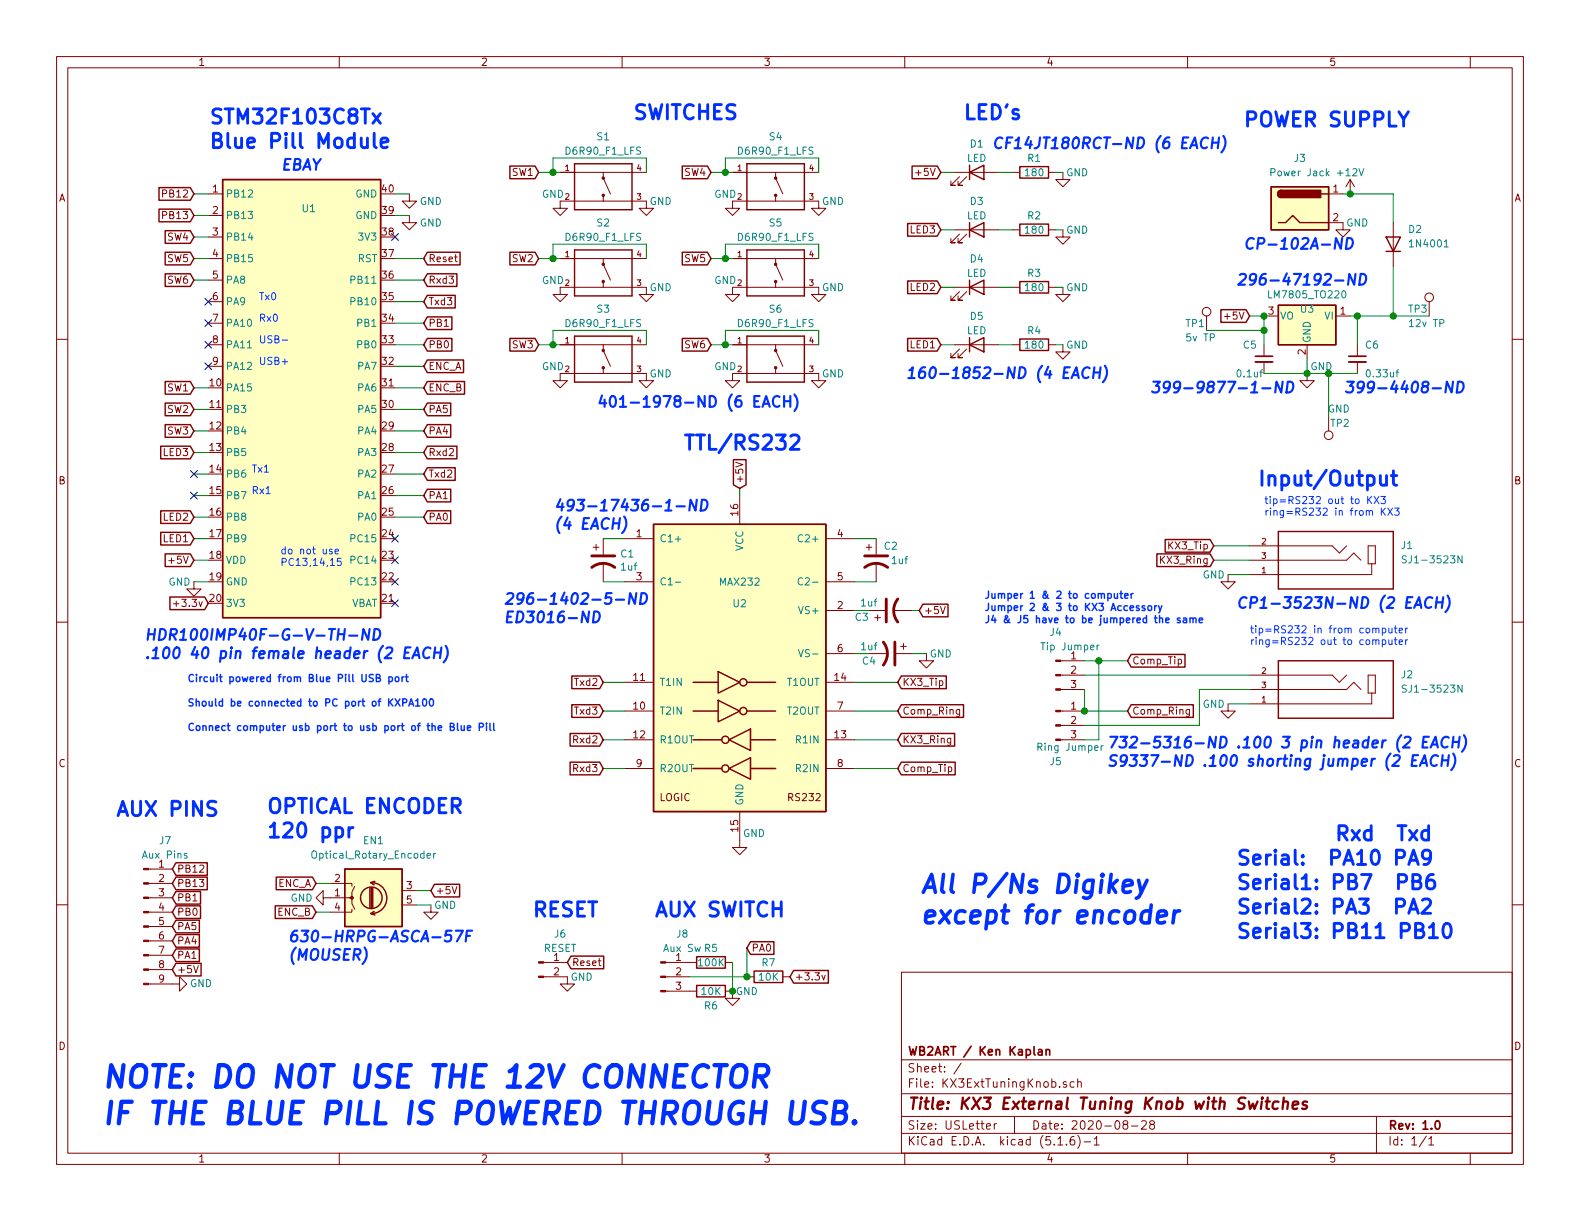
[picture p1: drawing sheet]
<svg xmlns="http://www.w3.org/2000/svg" width="279mm" height="216mm" viewBox="0 0 279 216" stroke-linecap="round" stroke-linejoin="round" font-family="sans-serif">
<g fill="none" stroke="#840000" stroke-width=".18">
<path d="M10 10h259.4v195.9h-259.4zM12 12h255.4v191.9h-255.4zM60 10v2M110 10v2M160 10v2M210 10v2M260 10v2M36.8 34.3h2.6M36.8 38.1h2.6M72.4 34.3v1.3h-1.3l1.3 1.2 1.3-1.2h-1.3M72.4 38.1v1.3h-1.3l1.3 1.2 1.3-1.2h-1.3M99.1 36.8h-1.3l1.3 1.3 1.2-1.3h-1.2v-1.2h15.2v1.2h1.3l-1.3 1.3-1.3-1.3h1.3"/>
<path d="M99.1 30.5h15.2M106.7 30.5v1l1.2 2.8M106.7 34.5v1.1M129.5 36.8h-1.2l1.2 1.3 1.3-1.3h-1.3v-1.2h15.3v1.2h1.2l-1.2 1.3-1.3-1.3h1.3M129.5 30.5h15.3M137.2 30.5v1l1.2 2.8M137.2 34.5v1.1M168.9 30.5h7.6M169.7 31.2l-1.6 1.6h.8h-.8v-.8M170.9 31.2l-1.5 1.6h.8h-.8v-.8M179.1 30.5h1.2M185.4 30.5h1.3"/>
<path d="M188 30.5v1.3h1.2l-1.2 1.2-1.3-1.2h1.3M234.9 39.4h2.6v1.2h1.3l-1.3 1.3-1.3-1.3h1.3M234.9 34.3h2.6M238.8 31.8l-.8 1.2M238.8 31.8v2.5M238.8 31.8l.7 1.2M246.4 39.4v7.6M10 60h2M36.8 45.7h2.6M36.8 41.9h2.6M36.8 49.5h2.6M36.8 53.3h2.6"/>
<path d="M36.8 57.2h2.6M99.1 52.1h-1.3l1.3 1.2 1.2-1.2h-1.2v-1.3h15.2v1.3h1.3l-1.3 1.2-1.3-1.2h1.3M99.1 45.7h15.2M106.7 45.7v1l1.2 2.8M106.7 49.8v1M129.5 52.1h-1.2l1.2 1.2 1.3-1.2h-1.3v-1.3h15.3v1.3h1.2l-1.2 1.2-1.3-1.2h1.3M129.5 45.7h15.3M137.2 45.7v1l1.2 2.8M137.2 49.8v1M168.9 50.8h7.6M168.9 40.6h7.6M169.7 41.4l-1.6 1.5h.8h-.8v-.7"/>
<path d="M169.7 51.6l-1.6 1.5h.8h-.8v-.8M170.9 41.4l-1.5 1.5h.8h-.8v-.7M170.9 51.6l-1.5 1.5h.8h-.8v-.8M179.1 50.8h1.2M179.1 40.6h1.2M185.4 50.8h1.3M185.4 40.6h1.3M188 40.6v1.3h1.2l-1.2 1.3-1.3-1.3h1.3M188 50.8v1.3h1.2l-1.2 1.2-1.3-1.2h1.3M213.4 55.9v2.5M223.5 55.9h2.6M236.2 55.9h2.6"/>
<path d="M252.7 53.3v2.6M267.4 60h2M36.8 61h2.6M36.8 64.8h2.6M99.1 67.3h-1.3l1.3 1.3 1.2-1.3h-1.2v-1.3h15.2v1.3h1.3l-1.3 1.3-1.3-1.3h1.3M99.1 61h15.2M106.7 61v1l1.2 2.8M106.7 65v1M129.5 67.3h-1.2l1.2 1.3 1.3-1.3h-1.3v-1.3h15.3v1.3h1.2l-1.2 1.3-1.3-1.3h1.3M129.5 61h15.3M137.2 61v1l1.2 2.8M137.2 65v1"/>
<path d="M168.9 61h7.6M169.7 61.7l-1.6 1.5h.8h-.8v-.7M170.9 61.7l-1.5 1.5h.8h-.8v-.7M179.1 61h1.2M185.4 61h1.3M188 61v1.2h1.2l-1.2 1.3-1.3-1.3h1.3M223.5 61v2M223.5 64v2M231.1 66v1.3h1.3l-1.3 1.3-1.2-1.3h1.2M231.1 61v2.5M234.9 73.7v2.5M240 61v2"/>
<path d="M240 64v2M104.9 96.8h1M105.4 96.3v1M106.7 95.3v2.7M106.7 99.6v3.3M110.5 95.3h5.1M130.1 81.7l1.3 .5-1.3 .4M130.8 87.6v5.1M146 95.3h5.1M153.2 96.8h1M153.7 96.3v1M154.9 95.3v2.7"/>
<path d="M154.9 99.6v3.3M221 96.5h14.6l1.3 1.3 1.2-1.3M221 99.1h17.1l1.3-1.3 1.3 1.3M241.9 96.5h1.3v3.2h-1.3zM242.6 99.7v1.9h-21.6M10 110h2M30.7 106.8h.9M34.3 102.9v1.2h-1.3l1.3 1.3 1.3-1.3h-1.3M110.5 102.9h5.1M146 108h5.1M146 102.9h5.1M146 115.6h5.1"/>
<path d="M153.7 108h2.8M153.7 115.6h3.3M154.7 109.2h1M155.2 108.7v1M158 108h3.3M158.5 115.6h2.8M159.3 114.3h1M159.8 113.8v1M163.8 115.6v1.2h1.3l-1.3 1.3-1.2-1.3h1.2M166.3 107.2l.4 1.3 .5-1.3M187.6 119.4h4.2M187.6 116.8h4.2"/>
<path d="M208.4 116.6h.3l.2 .2-.1 .5h-.4M217.2 101.6v1.3h1.2l-1.2 1.2-1.3-1.2h1.3M221 119.4h14.6l1.3 1.3 1.2-1.3M241.9 119.4h1.3v3.2h-1.3zM267.4 110h2M110.5 130.8h5.1M110.5 125.7h5.1M110.5 120.7h5.1M110.5 135.9h5.1M146 130.8h5.1M146 125.7h5.1M146 120.7h5.1"/>
<path d="M146 135.9h5.1M167.7 135.7l.4-.1 .2 .2-.1 .6h-.5M168.1 130.5v1.2l-.2 .1-.3-.1M168.1 130.6l-.3-.1-.3 .3 .1 .5h.5M169.7 125.5l-.1 1.1-.1 .1-.3-.1M169.7 125.5h-.4l-.2 .2 .1 .5h.5M187.6 130.8h4.2M187.6 128.3h4.2M187.6 125.7h4.2M187.6 121.9h4.2M210.3 125.5v1.1l-.2 .1-.3-.1M210.3 125.5h-.3l-.3 .2 .2 .5h.4"/>
<path d="M217.2 124.5v1.2h1.2l-1.2 1.3-1.3-1.3h1.3M221 121.9h17.1l1.3-1.2 1.3 1.2M242.6 122.6v1.9h-21.6M10 160h2M26.3 158.8h4.2M26.3 156.2h4.2M26.3 153.7h4.2M57.1 158.8v-1.3l-1.2 1.3 1.2 1.2v-1.2h5.1v1l.5 1M58.4 156.2h3.8v.5M62.7 156.7l-.5 1v1.1h-.5M71.1 157.5h2.6M80 156.8l.4 1.2 .4-1.2"/>
<path d="M130.8 143.5v6.4h1.3l-1.3 1.2-1.3-1.2h1.3M267.4 160h2M26.3 174h5.4v-1.3l1.3 1.3-1.3 1.3v-1.3M26.3 171.5h4.2M26.3 168.9h4.2M26.3 166.4h4.2M26.3 163.8h4.2M26.3 161.3h4.2M34.2 170.7l.4 1.3 .5-1.3M62.2 160.8v.5h-3.8M71.1 160h2.6M76.2 160v1.3h1.3l-1.3 1.3-1.3-1.3h1.3"/>
<path d="M96.1 172.7h4.2v1.3h1.3l-1.3 1.3-1.2-1.3h1.2M96.1 170.2h4.2M117.7 172.7h4.2M117.7 170.2h5.5M117.7 175.3h5.5M128.3 175.3h1.2v1.2h1.3l-1.3 1.3-1.2-1.3h1.2M128.3 170.2h1.2M132.1 172.7h1.2M138.4 172.7h1.3M145.3 172.4l.3 .9 .3-.9M159.4 171.9h108v32h-108zM159.4 197.4h108"/>
<path d="M159.4 193.4h108M159.4 187.4h108M170 188l-1.3 1.9M174.4 199.2l.8-.2-.1-.2-.4-.1-.3 .2 .1 .7h.6M175.8 198.7v1M176.2 198.7l-.3 .1-.1 .2M179.4 197.4v3M188.6 191.3h-.4l-.2 .2 .1 .2 .5 .1v.4h-.6M189.9 191.3h-.4l-.3 .2 .2 .7h.5M190.6 191.4l.2-.1h.4v1M190.6 190.8v1.5M198.9 198.8l-.3-.3 .1-.2a.48 .48 0 0 1 .6-.1l.1 .3-.1 .3-.6 .1a.48 .48 0 0 0 0 .6l.2 .2 .5-.2v-.4l-.2-.3"/>
<path d="M200.1 199.1h1.1M201.9 198.3l.2-.1h.3l.3 .1v.3v.2l-.9 .9h.9M203.6 198.8l-.3-.3 .1-.2 .2-.1h.4l.2 .3-.1 .2-.6 .2a.48 .48 0 0 0-.1 .6l.2 .2 .5-.2a.48 .48 0 0 0-.1-.6l-.1-.1M243.4 197.4v6.5M60 203.9v2M110 203.9v2M159.4 200.4h108M160 203.9v2M187.1 202.5h.8M188.6 202.3v.2M189.9 201a.59 .59 0 0 0-.7 .6v.6l.2 .2 .4 .1 .2-.2 .1-.5-.2-.2-.4-.1-.3 .3M190.6 200.8a1.71 1.71 0 0 1 0 2.2"/>
<path d="M191.7 201.9h1.2M193.5 201.4l.4-.4v1.5M193.5 202.5h.9M210 203.9v2M252.2 200.9l-1.2 1.9M252.7 201.4l.4-.4v1.5M252.7 202.5h.8M260 203.9v2"/>
<circle cx="213.4" cy="55.1" r=".76"/>
<circle cx="252.7" cy="52.6" r=".76"/>
<circle cx="234.9" cy="77" r=".76"/>
</g>
<path d="M222 63h3M238.5 63h3.1M183.6 185.6h.6l.1 1M184.3 185.9l-.5 .1a.29 .29 0 0 0-.2 .3 .29 .29 0 0 0 .2 .3l.5-.1M185 185.7l.2-.1h.4v1M185 185.6v1M253.9 198.3l.2-.1a.81 .81 0 0 1 .6 .6 .81 .81 0 0 1-.3 .8l-.1 .1a.79 .79 0 0 1-.4-1.4z" fill="none" stroke="#840000" stroke-width=".3"/>
<path d="M223.8 194.8h.8M224.2 194.1l-.2 1.7v.2l.4 .1M226.1 194.8a.68 .68 0 0 0-1 .3l-.1 .6 .2 .3 .1 .1 .6-.1M226.9 194.9a.52 .52 0 0 1 .9 .1l-.2 1.1M227 194.1l-.2 2M228.6 195.4l1-.2-.1-.4h-.5l-.4 .2v1l.2 .1 .6-.1M231.1 194.8a.49 .49 0 0 0-.7 .3l.2 .3 .5 .1v.2l-.3 .4-.5-.1" fill="none" stroke="#840000" stroke-width=".41"/>
<path d="M222 64h3M238.5 64h3.1" fill="none" stroke="#840000" stroke-width=".33"/>
<g fill="#840000" stroke="#840000" stroke-width=".18">
<path d="M186.7 130.7h.9v.2h-.9z"/>
<path d="M186.7 128.1h.9v.3h-.9z"/>
<path d="M186.7 125.6h.9v.3h-.9z"/>
<path d="M186.7 121.8h.9v.2h-.9z"/>
<path d="M186.7 119.3h.9v.2h-.9z"/>
<path d="M186.7 116.7h.9v.3h-.9z"/>
<path d="M95.2 172.6h.9v.2h-.9z"/>
<path d="M95.2 170.1h.9v.2h-.9z"/>
<path d="M25.4 173.9h.9v.2h-.9z"/>
<path d="M25.4 171.3h.9v.3h-.9z"/>
<path d="M25.4 168.8h.9v.2h-.9z"/>
<path d="M25.4 166.2h.9v.3h-.9z"/>
<path d="M25.4 163.7h.9v.3h-.9z"/>
<path d="M25.4 161.2h.9v.2h-.9z"/>
<path d="M25.4 158.6h.9v.3h-.9z"/>
<path d="M25.4 156.1h.9v.2h-.9z"/>
<path d="M25.4 153.5h.9v.3h-.9z"/>
<path d="M116.8 175.1h.9v.3h-.9z"/>
<path d="M116.8 172.6h.9v.2h-.9z"/>
<path d="M116.8 170.1h.9v.2h-.9z"/>
<circle cx="62.2" cy="158.7" r=".25"/>
</g>
<g fill="none" stroke="#008484" stroke-width=".18">
<path d="M234.7 30.6l.3 .5M235 30.3l-.5 .4M255.4 43.7h.7M43.8 61.5h.7M141.9 94.7a.5 .5 0 0 0-.6 0 .5 .5 0 0 0-.2 .6 .45 .45 0 0 0 .3 .5 .45 .45 0 0 0 .5-.1M248.7 98.3h-.5l-.2 .1v.4l.6 .2 .1 .3-.3 .2h-.4M258.5 98.3v1.2l-.7-1.2v1.2M119.4 102.9h1M141.2 114.9l.4 1.2 .4-1.2M141.9 102.3a.5 .5 0 0 0-.6 0 .5 .5 0 0 0-.2 .6 .45 .45 0 0 0 .3 .5 .45 .45 0 0 0 .5-.1M194 114.1v.8M194.4 114.1h-.3l-.1 .2"/>
<path d="M194.7 131.9v.8M195.1 131.9l-.4 .2M248.7 121.2l-.5-.1-.2 .2v.3l.6 .3 .1 .3-.3 .2h-.4M258.5 121.1v1.3l-.7-1.3v1.3M33 151l-.3-.1-.1 .2v.2l.4 .1v.3h-.4M55.2 150.6a.45 .45 0 0 1 .7 0 .88 .88 0 0 1-.2 1.1h-.4a1.07 1.07 0 0 1-.1-1.1zM75.5 151.3l.6-.1v-.2l-.4-.1-.2 .2 .1 .6h.5M76.7 150.9v.8M77 150.9l-.2 .1-.1 .1"/>
</g>
<g fill="none" stroke="#840000" stroke-width=".25">
<path d="M28.1 37h5.6l.6 1.1-.6 1.1h-5.6zM28.1 33.2h5.6l.6 1.1-.6 1.1h-5.6zM39.4 31.8h27.9v77.4h-27.9zM90.2 29.4h4.4l.6 1.1-.6 1.1h-4.4zM101.6 29h10.2v8.1h-10.2zM120.6 29.4h4.5l.6 1.1-.6 1.1h-4.5zM132.1 29h10.1v8.1h-10.1zM160.5 39.5h5.2l.7 1.1-.7 1.2h-5.2zM161.3 29.4h4.4l.7 1.1-.7 1.1h-4.4zM171.4 30.5l2.6-1.3v2.6zM171.4 29.2v2.6M171.4 39.4v2.5"/>
<path d="M180.3 39.6h5.1v2.1h-5.1zM180.3 29.5h5.1v2h-5.1zM224.8 33h10.1v7.6h-10.1zM226.1 39.4h1.2l1.3-1.3 1.3 1.3h5M226.6 33.7a.63 .63 0 0 0-.7 .6 .63 .63 0 0 0 .7 .6M233.7 34.3h1.2M29.2 44.6h4.5l.6 1.1-.6 1.1h-4.5zM29.2 48.4h4.5l.6 1.1-.6 1.1h-4.5zM29.2 40.8h4.5l.6 1.1-.6 1.1h-4.5zM75.6 44.6h5.8v2.2h-5.8l-.7-1.1zM75.6 59.8h4.3v2.3h-4.3l-.7-1.1zM75.6 56h4.3v2.3h-4.3l-.7-1.1z"/>
<path d="M75.6 52.2h4.9v2.3h-4.9l-.7-1.2zM75.6 48.4h5.2v2.2h-5.2l-.7-1.1zM90.2 59.8h4.4l.6 1.2-.6 1.1h-4.4zM90.2 44.6h4.4l.6 1.1-.6 1.1h-4.4zM101.6 59.4h10.2v8.2h-10.2zM101.6 44.2h10.2v8.1h-10.2zM120.6 44.6h4.5l.6 1.1-.6 1.1h-4.5zM120.6 59.8h4.5l.6 1.2-.6 1.1h-4.5zM132.1 44.2h10.1v8.1h-10.1zM132.1 59.4h10.1v8.2h-10.1zM160.5 49.7h5.2l.7 1.1-.7 1.1h-5.2zM160.5 59.8h5.2l.7 1.2-.7 1.1h-5.2z"/>
<path d="M171.4 40.6l2.6-1.2v2.5zM171.4 50.8l2.6-1.3v2.6zM171.4 49.5v2.6M171.4 59.7v2.5M180.3 49.8h5.1v2h-5.1zM180.3 59.9h5.1v2.1h-5.1zM215.9 54.8h4.4l.7 1.1-.7 1.1h-4.4zM226.1 54h10.1v7h-10.1zM245.1 41.9h2.5l-1.2 2.6zM245.1 44.5h2.5M28.4 78.9h5.3l.6 1.1-.6 1.1h-5.3zM29.2 75.1h4.5l.6 1.1-.6 1.1h-4.5z"/>
<path d="M29.2 67.5h4.5l.6 1.1-.6 1.1h-4.5zM29.2 71.3h4.5l.6 1.1-.6 1.1h-4.5zM75.6 78.9h5.2v2.2h-5.2l-.7-1.1zM75.6 63.7h6.4v2.2h-6.4l-.7-1.1zM75.6 67.5h6.5v2.2h-6.5l-.7-1.1zM75.6 75.1h4.1v2.2h-4.1l-.7-1.1zM75.6 71.3h4.1v2.2h-4.1l-.7-1.1zM171.4 61l2.6-1.3v2.5zM28.4 90.3h5.3l.6 1.1-.6 1.2h-5.3zM28.4 94.1h5.3l.6 1.2-.6 1.1h-5.3zM29.2 97.9h4.5l.6 1.2-.6 1.1h-4.5zM75.6 90.3h4.1v2.3h-4.1l-.7-1.2z"/>
<path d="M75.6 86.5h4.1v2.2h-4.1l-.7-1.1zM75.6 82.7h4.9v2.2h-4.9l-.7-1.1zM115.6 92.7h30.4v50.8h-30.4zM129.7 81.3h2.2v4.4l-1.1 .7-1.1-.7zM204.6 97.9h9.4l.6 1.2-.6 1.1h-9.4zM206 95.4h8l.6 1.1-.6 1.1h-8zM226.1 94h20.3v10.1h-20.3zM30 105.6h6.2l.6 1.1-.6 1.1h-6.2zM101.1 119.5h4.9l.7 1.2-.7 1.1h-4.9zM127 118.7l3.8 2-3.8 1.9zM159.4 119.5h7.9v2.3h-7.9l-.7-1.1zM163.2 106.8h4.4v2.3h-4.4l-.6-1.1z"/>
<path d="M200 115.7h9.5v2.3h-9.5l-.6-1.2zM226.1 116.8h20.3v10.2h-20.3zM100.8 129.7h5.2l.7 1.1-.7 1.1h-5.2zM100.8 134.8h5.2l.7 1.1-.7 1.1h-5.2zM101.1 124.6h4.9l.7 1.1-.7 1.1h-4.9zM122.6 125.7h4.4M122.6 120.7h4.4M122.6 135.9h5M122.6 130.8h5M127 123.8l3.8 1.9-3.8 1.9zM128.9 135.9l3.8-1.9v3.8zM128.9 130.8l3.8-1.9v3.8z"/>
<path d="M132.1 125.7h5.1M132.1 120.7h5.1M132.7 135.9h4.5M132.7 130.8h4.5M159.4 129.7h9.4v2.2h-9.4l-.7-1.1zM159.4 134.8h9.5v2.2h-9.5l-.7-1.1zM159.4 124.6h11v2.2h-11l-.7-1.1zM200 124.6h11v2.2h-11l-.6-1.1zM31.1 155.1h5.6v2.2h-5.6l-.6-1.1zM31.1 157.6h4.4v2.3h-4.4l-.6-1.1zM31.1 152.6h5.6v2.2h-5.6l-.6-1.1zM48.8 155.1h6.4l.7 1.1-.7 1.1h-6.4z"/>
<path d="M61 153.7h10.1v10.1h-10.1zM65.4 157v3.5M65.7 156.1a2.74 2.74 0 0 1 2.7 2.7 2.74 2.74 0 0 1-2.7 2.7M65.7 157v3.5M65.9 157v3.5M66.3 155.8l-.8 .3 .7 .4M76.8 156.4h4.5v2.2h-4.5l-.6-1.1zM31.1 167.8h4.2v2.2h-4.2l-.6-1.1zM31.1 160.2h4.4v2.2h-4.4l-.6-1.1zM31.1 165.3h4.2v2.2h-4.2l-.6-1.1zM31.1 162.7h4.2v2.2h-4.2l-.6-1.1zM31.1 170.3h4.5v2.3h-4.5l-.6-1.1z"/>
<path d="M48.7 160.2h6.5l.7 1.1-.7 1.1h-6.5zM66.2 161.2l-.7 .3 .8 .3M101 169.1h5.8v2.2h-5.8l-.7-1.1zM123.2 174.2h5.1v2.1h-5.1zM123.2 169.2h5.1v2h-5.1zM132.7 166.5h4.2v2.3h-4.2l-.6-1.2zM133.3 171.7h5.1v2h-5.1zM140.3 171.6h6.2v2.2h-6.2l-.6-1.1z"/>
<circle cx="106.7" cy="34.5" r=".18"/>
<circle cx="106.7" cy="31.5" r=".18"/>
<circle cx="137.2" cy="31.5" r=".18"/>
<circle cx="137.2" cy="34.5" r=".18"/>
<circle cx="106.7" cy="49.8" r=".18"/>
<circle cx="106.7" cy="46.7" r=".18"/>
<circle cx="137.2" cy="49.8" r=".18"/>
<circle cx="137.2" cy="46.7" r=".18"/>
<circle cx="106.7" cy="62" r=".18"/>
<circle cx="106.7" cy="65" r=".18"/>
<circle cx="137.2" cy="65" r=".18"/>
<circle cx="137.2" cy="62" r=".18"/>
<circle cx="128.3" cy="130.8" r=".63"/>
<circle cx="128.3" cy="135.9" r=".63"/>
<circle cx="131.4" cy="120.6" r=".63"/>
<circle cx="131.4" cy="125.7" r=".63"/>
<circle cx="65.7" cy="158.8" r="1.9"/>
</g>
<g fill="#ffffc2" stroke="#ffffc2" stroke-width=".18">
<path d="M226.1 54h10.1v7h-10.1z"/>
<path d="M224.8 33h10.1v7.6h-10.1z"/>
<path d="M115.6 92.7h30.4v50.8h-30.4z"/>
<path d="M61 153.7h10.1v10.1h-10.1z"/>
<path d="M39.4 31.8h27.9v77.4h-27.9z"/>
</g>
<g fill="#840000" stroke="#840000" stroke-width=".25">
<path d="M226.1 33.8l.5-.1v1.2a.64 .64 0 0 1-.6-.4 .64 .64 0 0 1 .1-.7z"/>
<path d="M226.6 33.7h7v1.2h-7z"/>
</g>
<path d="M104.6 98.3h4.1M152.9 98.3h4.1M104.6 100.3a3.3 3.3 0 0 1 4.1 0M152.9 100.3a3.3 3.3 0 0 1 4.1 0M156.2 113.5a3.3 3.3 0 0 1 0 4.1M156.7 105.9v4.1M158.2 113.5v4.1M158.7 105.9a3.3 3.3 0 0 0 0 4.1" fill="none" stroke="#840000" stroke-width=".51"/>
<g fill="none" stroke="#008400" stroke-width=".18">
<path d="M34.3 34.3h2.5M34.3 38.1h2.5M69.8 34.3h2.6M69.8 38.1h2.6M95.2 30.5h3.9M97.8 30.5v-2.6h16.5v2.6M125.7 30.5h3.8M128.3 30.5v-2.6h16.5v2.6M166.4 30.5h2.5M176.5 30.5h2.6M186.7 30.5h1.3M237.5 34.3h8.9v5.1"/>
<path d="M34.3 45.7h2.5M34.3 41.9h2.5M34.3 49.5h2.5M69.8 45.7h5.1M69.8 49.5h5.1M69.8 57.2h5.1M69.8 53.3h5.1M95.2 45.7h3.9M97.8 45.7v-2.5h16.5v2.5M125.7 45.7h3.8M128.3 45.7v-2.5h16.5v2.5M166.4 40.6h2.5"/>
<path d="M166.4 50.8h2.5M176.5 40.6h2.6M176.5 50.8h2.6M186.7 40.6h1.3M186.7 50.8h1.3M213.4 58.4h10.1M221 55.9h2.5v5.1M238.8 55.9h13.9M240 55.9v5.1M246.4 47v8.9M34.3 68.6h2.5M34.3 76.2h2.5"/>
<path d="M34.3 72.4h2.5M69.8 68.6h5.1M69.8 61h5.1M69.8 76.2h5.1M69.8 72.4h5.1M69.8 64.8h5.1M95.2 61h3.9M97.8 61v-2.6h16.5v2.6M125.7 61h3.8M128.3 61v-2.6h16.5v2.6M166.4 61h2.5M176.5 61h2.6"/>
<path d="M186.7 61h1.3M223.5 66h16.5M231.1 63.5v2.5M234.9 66v7.7M34.3 99.1h2.5M34.3 91.4h2.5M34.3 87.6h2.5M34.3 83.8h2.5M34.3 95.3h2.5M34.3 80h2.5M69.8 91.4h5.1M69.8 87.6h5.1"/>
<path d="M69.8 83.8h5.1M69.8 80h5.1M106.7 95.3h3.8M130.8 86.4v1.2M151.1 95.3h3.8M214.6 99.1h6.4M214.6 96.5h6.4M34.3 102.9h2.5M106.7 102.9h3.8M151.1 102.9h3.8M151.1 115.6h2.6M161.3 108h1.3"/>
<path d="M161.3 115.6h2.5M191.8 116.8h7.6M191.8 119.4h29.2M194.3 116.8v14h-2.5M217.2 101.6h3.8M106.7 130.8h3.8M106.7 125.7h3.8M106.7 135.9h3.8M106.7 120.7h3.8M151.1 130.8h7.6M151.1 125.7h7.6M151.1 135.9h7.6"/>
<path d="M151.1 120.7h7.6M191.8 121.9v3.8h7.6M217.2 124.5h3.8M221 121.9h-8.9v6.4h-20.3M55.9 156.2h2.5M73.7 157.5h2.5M55.9 161.3h2.5M73.7 160h2.5M129.5 170.2v5.1M132.1 167.6v5.1h-10.2"/>
</g>
<g fill="none" stroke="#0030ff" stroke-width=".38">
<path d="M213.6 24.5a.95 .95 0 0 0-1.1 .2 .95 .95 0 0 0 0 1.2 .61 .61 0 0 0 .9 .1M214.4 25.2h1M214.5 24.3l-.3 1.9M215.6 24.3l-.3 1.9M216.3 24a2.25 2.25 0 0 1-.3 2.9M236.1 49.6h1.5M237.3 42.1l-.2 1.9-.9-1.9-.2 1.9M238.3 42.1h.4a1.03 1.03 0 0 1 .4 1.2 1.03 1.03 0 0 1-1.1 .7zM239.7 48.4l-.2 1.9-.9-1.9-.2 1.9M240.6 48.4h.5a1.03 1.03 0 0 1 .4 1.3 1.03 1.03 0 0 1-1.1 .6zM134.8 71.9l.7-1.9 .6 1.9M135 71.4h.9"/>
<path d="M137.8 70.2a.77 .77 0 0 0-.9 0 .77 .77 0 0 0-.2 .9 .71 .71 0 0 0 .3 .7 .71 .71 0 0 0 .8 0M138.7 70v1.9M138.7 70.9h1.1M139.8 70v1.9M140.5 69.7a2.24 2.24 0 0 1 0 3M189.2 64.9h-.9l-.3 2h.9M189.5 66.9l.8-2 .5 2M189.7 66.3h.9M192.7 65.1a.95 .95 0 0 0-1.2 .3 .95 .95 0 0 0 0 1.2 .61 .61 0 0 0 1 .1M193.4 65.9h1.1M193.5 64.9l-.2 2M194.6 64.9l-.2 2"/>
<path d="M195.4 64.7a2.25 2.25 0 0 1-.4 2.9M223.2 68.7h1.5M226.8 67.5l-.2 1.9-.9-1.9-.2 1.9M227.7 67.5h.5a.95 .95 0 0 1 .2 1.6l-.5 .3h-.4zM253.3 68.7h1.5M256.9 67.5l-.2 1.9-.8-1.9-.3 1.9M257.8 67.5a.92 .92 0 0 1 1 .5 .92 .92 0 0 1-.3 1.1l-.4 .3h-.5zM110.4 91.3a2.18 2.18 0 0 1-.4 3M117.6 90.3h1.1M119.6 89.5h1.5M123.2 88.4l-.2 1.9-.9-1.9-.2 1.9M124.1 88.4h.5a1.03 1.03 0 0 1 .4 1.2 1.03 1.03 0 0 1-1.1 .7z"/>
<path d="M59.8 112.1h1.1M61 111.2l-.2 1.9M61.7 112.4h1.5M65.4 111.2l-.3 1.9-.8-1.9-.3 1.9M66.2 111.2a.92 .92 0 0 1 1 .6 .92 .92 0 0 1-.2 1.1l-.5 .2h-.5zM71.6 115.4h.6M72.6 114.5h-.9l-.2 1.9h.9M72.9 116.4l.9-1.9 .4 1.9M73.2 115.8h.9M76.1 114.7a.85 .85 0 0 0-.9 0 .85 .85 0 0 0-.4 .9 .66 .66 0 0 0 .3 .7 .66 .66 0 0 0 .8-.1M76.8 115.4h1.1M77 114.5l-.3 1.9"/>
<path d="M78.1 114.5l-.3 1.9M78.8 114.2a2.22 2.22 0 0 1-.4 2.9M105.1 108.1h.4a1.03 1.03 0 0 1 .5 1.3 1.03 1.03 0 0 1-1.1 .6zM108.9 106h1.5M112.5 104.9l-.2 1.9-.9-1.9-.2 1.9M113.4 104.9h.5a.95 .95 0 0 1 .2 1.6l-.5 .3h-.4zM250.1 107.5l.9-1.9 .3 1.9M250.3 107h.9M253.3 105.8a.85 .85 0 0 0-1 0 .85 .85 0 0 0-.3 .9 .66 .66 0 0 0 .3 .7 .66 .66 0 0 0 .8-.1M254 106.5h1.1M254.1 105.6l-.2 1.9M255.2 105.6l-.2 1.9"/>
<path d="M256 105.3a2.22 2.22 0 0 1-.4 2.9M247.8 130a2.22 2.22 0 0 0-.4 2.9M248.4 130.5l.3-.2h.4a.42 .42 0 0 1 .3 .5l-.1 .3-1.2 1.1h1.2M249.7 134.4h.7M250.8 133.5h-.9l-.3 1.9h.9M251.1 135.4l.8-1.9 .4 1.9M251.3 134.9h.9M251.6 131.2h.7M252.7 130.3h-.9l-.3 1.9h.9M253 132.2l.8-1.9 .5 1.9M253.2 131.6h.9M254.3 133.7a.95 .95 0 0 0-1.2 .3 .95 .95 0 0 0 0 1.2 .61 .61 0 0 0 1 .1"/>
<path d="M255 134.4h1.1M255.1 133.5l-.2 1.9M256.2 130.5a.95 .95 0 0 0-1.2 .2 .95 .95 0 0 0 0 1.2 .61 .61 0 0 0 1 .1M256.2 133.5l-.2 1.9M256.9 131.2h1.1M257 133.2a2.25 2.25 0 0 1-.4 3M257 130.3l-.2 1.9M258.1 130.3l-.2 1.9M258.9 130a2.25 2.25 0 0 1-.4 2.9M79.9 164.6h-1l-.2 .9 .3-.2 .7 .1 .1 .3-.1 .6-.4 .2h-.4l-.3-.2M80.6 164.6h1.3l-1.1 1.9M82.5 165.5h.6"/>
<path d="M83.5 164.6h-.9l-.3 1.9"/>
</g>
<g fill="none" stroke="#0030ff" stroke-width=".51">
<path d="M65.9 20.1l1.4 1.7M66.2 23.6v2.1l.1 .3 .2 .1M67.3 20.1l-1.4 1.7M67.4 25.2l1.2-.2-.1-.5-.8-.1-.3 .4v.9l.1 .3 .2 .1 .8-.1M139.8 77.1l.4-.2h.6a.63 .63 0 0 1 .5 .7l-.1 .4-1.5 1.5h1.6M244.1 84.1v1.3l.1 .3a.66 .66 0 0 0 1-.2M245.2 84.1v1.7M246 84.1h1M246.4 83.3v2.1l.1 .3 .5 .1M38.2 141.8l-1-.1a.61 .61 0 0 0-.5 .6 .61 .61 0 0 0 .5 .6 .88 .88 0 0 1 1 .8l-.5 .5-1-.1M61.7 146.3v1.7M62.4 146.3a.69 .69 0 0 0-.7 .5"/>
<path d="M247.2 146h1.4M247.9 146v2.5M249.1 152.9l.9-2.6 .8 2.6M249.3 146.8l1.3 1.7M249.4 152.1h1.2M249.8 155.8h.9a.61 .61 0 0 0 .5-.6 .61 .61 0 0 0-.5-.6h-.9v2.6h1a.69 .69 0 0 0 .5-.7 .69 .69 0 0 0-.6-.7M250.6 146.8l-1.3 1.7M251.5 159.2l.4-.2h.6a.64 .64 0 0 1 .5 .7l-.1 .3-1.5 1.5h1.6M252.6 147l-.7-.2-.5 .5v.8l.3 .3 .2 .1 .7-.1M252.6 146v2.5M253 151.4l-.2 .4-.3 .1h-.5l-.5-.5v-.6l.3-.4 .7-.1 .4 .2a1.72 1.72 0 0 1-.6 2.4h-.5M253.5 154.6a1.01 1.01 0 0 0-1.2 1.1v1l.2 .3 .3 .2h.4l.5-.5v-.6l-.2-.4a.83 .83 0 0 0-1.1 .1l-.1 .3"/>
<path d="M249.1 161.5l.9-2.5 .8 2.5M249.4 160.8h1.2M252.8 164l.2-.1 .5-.6v2.5M252.8 165.8h1.4M255.4 163.5a.62 .62 0 0 1 .6-.2 .62 .62 0 0 1 .5 .5 1.49 1.49 0 0 1-.5 2 .64 .64 0 0 1-.7-.5 2.26 2.26 0 0 1 .1-1.8z"/>
</g>
<g fill="none" stroke="#0030ff" stroke-width=".18">
<path d="M49.9 60.1h1M58.7 97.2l-.3-.1-.2 .2 .1 .2 .4 .1v.3h-.5M59.3 97.5l.6-.1-.1-.2-.3-.1-.2 .2v.6h.5M60.3 98.7h-.6l-.1 .6 .2-.1 .4 .1 .1 .6-.2 .1-.5-.1M241.9 87.8v1.3M242 88.3l.6 .8M242.6 87.8l-.7 .7M243 87.8l.8 1.3M243.8 87.8l-.8 1.3M244.2 87.8h.8l-.4 .5 .3 .1v.6l-.5 .1-.2-.2M244.3 89.8v1.3M244.4 90.4l.6 .7"/>
<path d="M245 89.8l-.7 .8M245.4 89.8l.9 1.3M246.3 89.8l-.9 1.3M246.6 89.8h.8l-.4 .5 .3 .1 .1 .5-.2 .2-.6-.1M243.3 111.3l.2-.2h.3v.8M243.3 113.3l.2-.2 .3 .1v.8M244.4 111.1h.4l.3 .2-.2 .6h-.5M244.4 113.2l.4-.1 .3 .3-.2 .5h-.5M244.4 111.1v1.2M244.4 113.1v1.3M245.6 111.1l.1 .8h.2l.3-.1M245.6 113.1l.1 .8 .2 .1 .3-.2"/>
<path d="M246.2 111.1v.8M246.2 113.1v.9M246.6 111.1h.4M246.6 113.1h.4M246.7 110.6v1.1l.3 .2M246.7 112.7v1.1l.3 .2M247.4 111.5l.6-.1v-.3h-.4l-.2 .2 .1 .6h.5M247.4 113.5l.6-.1v-.2l-.4-.1-.2 .2 .1 .6h.5M248.6 111.1v.8M248.6 113.1v.9M248.9 111.1l-.3 .2M248.9 113.1l-.3 .3"/>
</g>
<g fill="none" stroke="#0030ff" stroke-width=".25">
<path d="M66.5 119.9l.6-.1 .1-.4-.7-.1v1.2h.5l.3-.2v-.2l-.3-.2M68.8 119.7h.4l.2 .2-.1 .6h-.5M68.8 119.7v1.3M70 119.7h.3l.2 .1-.1 .7h-.3l-.2-.2zM71.1 119.7v.8M71.5 119.7l-.4 .2M71.7 119.7h.5M71.9 119.3v1l.3 .2M195.9 105h.4l.2 .2-.1 .5h-.5M197.1 105v.7l.3 .1 .2-.1M197.6 105v.8M198 105h.5"/>
<path d="M198.2 104.5v1.1l.3 .2M198.9 105.4l.6-.1-.1-.3h-.3l-.2 .1v.6h.5M200 105v.8M200.4 105l-.4 .2M201.4 107.2l-.3-.1-.2 .2 .1 .2 .4 .1v.3h-.5M202.4 107.2l-.3-.1-.1 .2v.2l.4 .1v.3h-.4M203.1 107.2l.3-.1 .2 .1 .1 .5-.2 .2-.3 .1-.2-.2zM204.2 107.1v.9M204.6 107.1l-.4 .2M204.9 107.1l.3 .9M205.5 107.1l-.4 1.2-.2 .1M206.1 109.7l.6-.1v-.3h-.4l-.2 .1 .1 .7h.5"/>
<path d="M208.7 109.3h-.3l-.2 .1 .1 .2 .4 .2v.3h-.5M209.3 109.3h.5v.8M209.8 109.6h-.4l-.2 .2 .1 .3h.5M210.4 109.4l.2-.1h.3l.1 .8M210.4 109.3v.8M211 109.4l.2-.1h.3v.8M212.1 109.7l.6-.1-.1-.3h-.4l-.1 .1v.7h.5M71.2 124.2l.7-.1v-.4l-.2-.1h-.5v1.2M72.3 124.8l.4-1.2 .5 1.2M72.4 124.5h.6M73.5 123.9l.4-.3v1.2M73.5 124.8h.7"/>
<path d="M74.8 123.7l.2-.1a.69 .69 0 0 1 .5 .6 .69 .69 0 0 1-.5 .6l-.2-.1-.1-.3zM76.1 123.6h.1a.67 .67 0 0 1 .5 .6 .67 .67 0 0 1-.5 .6 .83 .83 0 0 1-.1-1.2zM79.6 128.5l.6-.1 .1-.2-.1-.2-.6-.1v1.3h.5l.2-.2v-.3l-.3-.2M80.9 127.9v1.1l.2 .2M81.6 128.3v.8l.3 .1 .2-.2M82.1 128.3v.9M82.7 128.7l.5-.1v-.2l-.4-.1-.1 .2v.6h.5M84.8 128.5h.6l.1-.2-.1-.3-.2-.1h-.4v1.3M86 127.9v.1M86 128.3v.9M86.6 127.9v1.1l.2 .2M87.3 127.9v1.1l.2 .2"/>
</g>
<path d="M129.7 188.9a1.31 1.31 0 0 1 2.2 0l.1 .7-.2 1.3a1.35 1.35 0 0 1-.9 1.2 1.35 1.35 0 0 1-1.5-.5l-.1-.7 .2-1.3zM133.5 190.3h1.5a1.06 1.06 0 0 0 .9-.9 1.06 1.06 0 0 0-.7-1.1h-1.4l-.5 3.9M134.4 190.3l1.1 1.9M146.1 195a1.53 1.53 0 0 0-2 .2 .84 .84 0 0 0 .3 1.4l.8 .2a.92 .92 0 0 1 .6 1 .92 .92 0 0 1-.9 .8h-.9l-.5-.1M147.5 196.6h1.3a.95 .95 0 0 0 .8-.8 .95 .95 0 0 0-.6-1h-1.2l-.5 3.8h1.4a1.01 1.01 0 0 0 .9-.9 1.01 1.01 0 0 0-.8-1.1M151.1 198.3l.2 .2-.2 .1-.2-.1 .2-.2v.3" fill="none" stroke="#0030ff" stroke-width=".76"/>
<path d="M198.7 156.7l1.5-.3-.1-.6-.3-.1h-.6l-.3 .1-.2 .3-.1 1.2 .1 .3 .3 .2h.6l.3-.2M201.3 155.7l.5 2.1M202.8 155.7l-1.4 2.8-.5 .3M204.7 162.1l1.5-.3v-.6l-.3-.1h-.6l-.3 .1-.2 .3-.2 1.2 .1 .3 .3 .2h.6l.3-.2M207.7 161.1l-.3 2.1M208.6 161.1a.93 .93 0 0 0-1 .6" fill="none" stroke="#0030ff" stroke-width=".63"/>
<g fill="#008400" stroke="#008400" stroke-width=".25">
<circle cx="235" cy="66" r=".51"/>
<circle cx="97.8" cy="61" r=".51"/>
<circle cx="128.3" cy="61" r=".51"/>
<circle cx="97.8" cy="30.5" r=".51"/>
<circle cx="97.8" cy="45.7" r=".51"/>
<circle cx="129.5" cy="175.3" r=".51"/>
<circle cx="132.1" cy="172.7" r=".51"/>
<circle cx="246.4" cy="55.9" r=".51"/>
<circle cx="238.8" cy="34.3" r=".51"/>
<circle cx="240" cy="55.9" r=".51"/>
<circle cx="223.5" cy="55.9" r=".51"/>
<circle cx="231.1" cy="66" r=".51"/>
<circle cx="128.3" cy="45.7" r=".51"/>
<circle cx="128.3" cy="30.5" r=".51"/>
<circle cx="194.3" cy="116.8" r=".51"/>
<circle cx="191.8" cy="125.7" r=".51"/>
<circle cx="223.5" cy="58.4" r=".51"/>
</g>
<g fill="none" stroke="#000084" stroke-width=".18">
<path d="M36.2 52.7l1.2 1.2M36.2 56.5l1.2 1.3M37.4 52.7l-1.2 1.2M37.4 56.5l-1.2 1.3M69.2 41.3l1.3 1.2M70.5 41.3l-1.3 1.2M36.2 64.2l1.2 1.2M36.2 60.4l1.2 1.2M37.4 64.2l-1.2 1.2M37.4 60.4l-1.2 1.2M33.7 87l1.2 1.2M33.7 83.2l1.2 1.2"/>
<path d="M34.9 87l-1.2 1.2M34.9 83.2l-1.2 1.2M69.2 98.5l1.3 1.2M69.2 94.6l1.3 1.3M70.5 98.5l-1.3 1.2M70.5 94.6l-1.3 1.3M69.2 102.3l1.3 1.2M69.2 106.1l1.3 1.2M70.5 102.3l-1.3 1.2M70.5 106.1l-1.3 1.2"/>
</g>
<g font-size="5.3" fill="#0030ff">
<text x="17.8" y="192.4">NOTE: DO NOT USE THE 12V CONNECTOR</text>
<text x="17.8" y="198.8">IF THE BLUE PILL IS POWERED THROUGH USB.</text>
</g>
<g font-size="4.4" fill="#0030ff">
<text x="162.6" y="157.9">All P/Ns Digikey</text>
<text x="162.6" y="163.3">except for encoder</text>
</g>
<g font-size="3.5" fill="#0030ff">
<text x="36.8" y="21.9">STM32F103C8Tx</text>
<text x="111.8" y="21.2">SWITCHES</text>
<text x="170.2" y="21.2">LED's</text>
<text x="219.7" y="22.4">POWER SUPPLY</text>
<text x="36.8" y="26.2">Blue Pill Module</text>
<text x="120.6" y="79.6">TTL/RS232</text>
<text x="222.2" y="85.9">Input/Output</text>
<text x="47" y="143.8">OPTICAL ENCODER</text>
<text x="20.3" y="144.3">AUX PINS</text>
<text x="47" y="148.2">120 ppr</text>
<text x="227.3" y="148.7">Rxd Txd</text>
<text x="218.4" y="153">Serial: PA10 PA9</text>
<text x="218.4" y="157.3">Serial1: PB7 PB6</text>
<text x="218.4" y="161.6">Serial2: PA3 PA2</text>
<text x="94" y="162.1">RESET</text>
<text x="115.6" y="162.1">AUX SWITCH</text>
<text x="218.4" y="165.9">Serial3: PB11 PB10</text>
</g>
<text font-size="2.8" fill="#840000" x="160.4" y="196.2">Title: KX3 External Tuning Knob with Switches</text>
<g font-size="2.7" fill="#0030ff">
<text x="175.3" y="26.3">CF14JT180RCT-ND (6 EACH)</text>
<text x="49.5" y="30.1">EBAY</text>
<text x="219.7" y="44.1">CP-102A-ND</text>
<text x="218.4" y="50.4">296-47192-ND</text>
<text x="160" y="67">160-1852-ND (4 EACH)</text>
<text x="203.2" y="69.5">399-9877-1-ND</text>
<text x="237.5" y="69.5">399-4408-ND</text>
<text x="105.4" y="72">401-1978-ND (6 EACH)</text>
<text x="97.8" y="90.4">493-17436-1-ND</text>
<text x="97.8" y="93.6">(4 EACH)</text>
<text x="88.9" y="106.9">296-1402-5-ND</text>
<text x="218.4" y="107.6">CP1-3523N-ND (2 EACH)</text>
<text x="25.4" y="113.2">HDR100IMP40F-G-V-TH-ND</text>
<text x="88.9" y="110.1">ED3016-ND</text>
<text x="25.4" y="116.5">.100 40 pin female header (2 EACH)</text>
<text x="195.6" y="132.3">732-5316-ND .100 3 pin header (2 EACH)</text>
<text x="195.6" y="135.5">S9337-ND .100 shorting jumper (2 EACH)</text>
<text x="50.8" y="166.6">630-HRPG-ASCA-57F</text>
<text x="50.8" y="169.8">(MOUSER)</text>
</g>
<g font-size="2.1" fill="#840000">
<text x="160.4" y="189.6">Sheet: /</text>
<text x="160.4" y="186.6">WB2ART / Ken Kaplan</text>
<text x="160.4" y="192.3">File: KX3ExtTuningKnob.sch</text>
<text x="160.4" y="202.5">KiCad E.D.A. kicad (5.1.6)-1</text>
<text x="160.4" y="199.7">Size: USLetter</text>
<text x="182.4" y="199.7">Date: 2020-08-28</text>
<text x="245.4" y="199.7">Rev: 1.0</text>
<text x="245.4" y="202.5">Id: 1/1</text>
</g>
<g font-size="1.8" fill="#840000">
<text x="35" y="11.6">1</text>
<text x="85" y="11.6">2</text>
<text x="135" y="11.6">3</text>
<text x="185" y="11.6">4</text>
<text x="235" y="11.6">5</text>
<text x="10.4" y="35.6">A</text>
<text x="29.1" y="34.9">PB12</text>
<text x="37.6" y="34">1</text>
<text x="67.6" y="34">40</text>
<text x="90.6" y="31.1">SW1</text>
<text x="121.1" y="31.1">SW4</text>
<text x="162.4" y="31.1">+5V</text>
<text x="235.7" y="34">1</text>
<text x="267.8" y="35.6">A</text>
<text x="29.1" y="38.7">PB13</text>
<text x="37.6" y="37.8">2</text>
<text x="37.6" y="41.7">3</text>
<text x="67.6" y="41.7">38</text>
<text x="67.6" y="37.8">39</text>
<text x="161.1" y="41.3">LED3</text>
<text x="235.7" y="39.1">2</text>
<text x="29.7" y="46.4">SW5</text>
<text x="29.7" y="42.5">SW4</text>
<text x="37.6" y="45.5">4</text>
<text x="67.6" y="45.5">37</text>
<text x="75.7" y="46.4">Reset</text>
<text x="90.6" y="46.4">SW2</text>
<text x="121.1" y="46.4">SW5</text>
<text x="29.7" y="50.2">SW6</text>
<text x="37.6" y="49.3">5</text>
<text x="37.6" y="53.1">6</text>
<text x="67.6" y="53.1">35</text>
<text x="67.6" y="49.3">36</text>
<text x="75.7" y="54">Txd3</text>
<text x="75.7" y="50.2">Rxd3</text>
<text x="161.1" y="51.4">LED2</text>
<text x="37.6" y="56.9">7</text>
<text x="67.6" y="56.9">34</text>
<text x="75.7" y="57.8">PB1</text>
<text x="217" y="56.5">+5V</text>
<text x="224.3" y="55.6">3</text>
<text x="237" y="55.6">1</text>
<text x="37.6" y="60.7">8</text>
<text x="37.6" y="64.5">9</text>
<text x="67.6" y="64.5">32</text>
<text x="67.6" y="60.7">33</text>
<text x="75.7" y="65.4">ENC_A</text>
<text x="75.7" y="61.6">PB0</text>
<text x="90.6" y="61.6">SW3</text>
<text x="121.1" y="61.6">SW6</text>
<text x="161.1" y="61.6">LED1</text>
<text x="230.9" y="62.7" transform="rotate(-90 230.9 62.7)">2</text>
<text x="29.7" y="69.2">SW1</text>
<text x="37.1" y="68.3">10</text>
<text x="67.6" y="68.3">31</text>
<text x="75.7" y="69.2">ENC_B</text>
<text x="29.7" y="76.8">SW3</text>
<text x="29.7" y="73">SW2</text>
<text x="37.1" y="72.1">11</text>
<text x="37.1" y="75.9">12</text>
<text x="67.6" y="75.9">29</text>
<text x="67.6" y="72.1">30</text>
<text x="75.7" y="76.8">PA4</text>
<text x="75.7" y="73">PA5</text>
<text x="29" y="80.6">LED3</text>
<text x="37.1" y="79.8">13</text>
<text x="37.1" y="83.6">14</text>
<text x="67.6" y="83.6">27</text>
<text x="67.6" y="79.8">28</text>
<text x="75.7" y="80.6">Rxd2</text>
<text x="10.4" y="85.6">B</text>
<text x="37.1" y="87.4">15</text>
<text x="67.6" y="87.4">26</text>
<text x="75.7" y="88.3">PA1</text>
<text x="75.7" y="84.5">Txd2</text>
<text x="131.4" y="85.6" transform="rotate(-90 131.4 85.6)">+5V</text>
<text x="267.8" y="85.6">B</text>
<text x="29" y="92.1">LED2</text>
<text x="29" y="95.9">LED1</text>
<text x="37.1" y="91.2">16</text>
<text x="37.1" y="95">17</text>
<text x="67.6" y="95">24</text>
<text x="67.6" y="91.2">25</text>
<text x="75.7" y="92.1">PA0</text>
<text x="112.5" y="95">1</text>
<text x="130.6" y="91.1" transform="rotate(-90 130.6 91.1)">16</text>
<text x="148.1" y="95">4</text>
<text x="30.3" y="99.7">+5V</text>
<text x="37.1" y="98.8">18</text>
<text x="67.6" y="98.8">23</text>
<text x="205.5" y="99.7">KX3_Ring</text>
<text x="206.8" y="97.2">KX3_Tip</text>
<text x="31.6" y="107.3">+3.3v</text>
<text x="37.1" y="102.6">19</text>
<text x="37.1" y="106.4">20</text>
<text x="67.6" y="106.4">21</text>
<text x="67.6" y="102.6">22</text>
<text x="112.5" y="102.6">3</text>
<text x="148.1" y="107.7">2</text>
<text x="148.1" y="102.6">5</text>
<text x="163.3" y="108.6">+5V</text>
<text x="148.1" y="115.3">6</text>
<text x="189.4" y="116.6">1</text>
<text x="189.4" y="119.1">2</text>
<text x="200.2" y="117.5">Comp_Tip</text>
<text x="101.8" y="121.3">Txd2</text>
<text x="112.1" y="125.5">10</text>
<text x="112.1" y="120.4">11</text>
<text x="147.6" y="120.4">14</text>
<text x="148.1" y="125.5">7</text>
<text x="159.5" y="121.3">KX3_Tip</text>
<text x="189.4" y="125.5">1</text>
<text x="189.4" y="121.7">3</text>
<text x="101.6" y="131.4">Rxd2</text>
<text x="101.8" y="126.4">Txd3</text>
<text x="112.1" y="130.6">12</text>
<text x="147.6" y="130.6">13</text>
<text x="159.5" y="131.4">KX3_Ring</text>
<text x="159.5" y="126.4">Comp_Ring</text>
<text x="189.4" y="128">2</text>
<text x="189.4" y="130.6">3</text>
<text x="200.2" y="126.4">Comp_Ring</text>
<text x="10.4" y="135.6">C</text>
<text x="101.6" y="136.5">Rxd3</text>
<text x="112.5" y="135.6">9</text>
<text x="148.1" y="135.6">8</text>
<text x="159.5" y="136.5">Comp_Tip</text>
<text x="267.8" y="135.6">C</text>
<text x="116.6" y="141.7">LOGIC</text>
<text x="139.5" y="141.7">RS232</text>
<text x="130.6" y="147" transform="rotate(-90 130.6 147)">15</text>
<text x="28.1" y="153.4">1</text>
<text x="28.1" y="156">2</text>
<text x="31.3" y="154.3">PB12</text>
<text x="59.2" y="156">2</text>
<text x="28.1" y="158.5">3</text>
<text x="28.1" y="161">4</text>
<text x="31.3" y="156.8">PB13</text>
<text x="31.3" y="159.4">PB1</text>
<text x="31.3" y="161.9">PB0</text>
<text x="49.1" y="156.8">ENC_A</text>
<text x="49.1" y="161.9">ENC_B</text>
<text x="59.2" y="158.5">1</text>
<text x="59.2" y="161">4</text>
<text x="71.9" y="157.2">3</text>
<text x="71.9" y="159.8">5</text>
<text x="77" y="158.1">+5V</text>
<text x="28.1" y="163.6">5</text>
<text x="28.1" y="166.1">6</text>
<text x="31.3" y="167">PA4</text>
<text x="31.3" y="164.5">PA5</text>
<text x="28.1" y="168.7">7</text>
<text x="28.1" y="171.2">8</text>
<text x="28.1" y="173.7">9</text>
<text x="31.3" y="169.5">PA1</text>
<text x="31.3" y="172.1">+5V</text>
<text x="97.9" y="169.9">1</text>
<text x="97.9" y="172.5">2</text>
<text x="101.1" y="170.8">Reset</text>
<text x="119.5" y="169.9">1</text>
<text x="119.5" y="172.5">2</text>
<text x="132.9" y="168.3">PA0</text>
<text x="140.5" y="173.4">+3.3v</text>
<text x="119.5" y="175">3</text>
<text x="10.4" y="185.6">D</text>
<text x="267.8" y="185.6">D</text>
<text x="35" y="205.5">1</text>
<text x="85" y="205.5">2</text>
<text x="135" y="205.5">3</text>
<text x="185" y="205.5">4</text>
<text x="235" y="205.5">5</text>
</g>
<g font-size="1.8" fill="#008484">
<text x="100.3" y="27.4">D6R90_F1_LFS</text>
<text x="105.6" y="24.8">S1</text>
<text x="130.7" y="27.4">D6R90_F1_LFS</text>
<text x="136.1" y="24.8">S4</text>
<text x="171" y="28.6">LED</text>
<text x="171.6" y="26.1">D1</text>
<text x="181.8" y="28.6">R1</text>
<text x="228.9" y="28.6">J3</text>
<text x="39.9" y="34.9">PB12</text>
<text x="62.9" y="34.9">GND</text>
<text x="95.8" y="35">GND</text>
<text x="126.3" y="35">GND</text>
<text x="181.4" y="31.2">180</text>
<text x="188.5" y="31.2">GND</text>
<text x="225" y="31.2">Power Jack</text>
<text x="236.7" y="31.2">+12V</text>
<text x="39.9" y="38.7">PB13</text>
<text x="53.5" y="37.5">U1</text>
<text x="62.9" y="38.7">GND</text>
<text x="74.2" y="36.2">GND</text>
<text x="74.2" y="40.1">GND</text>
<text x="105.6" y="40.1">S2</text>
<text x="114.9" y="36.2">GND</text>
<text x="136.1" y="40.1">S5</text>
<text x="145.4" y="36.2">GND</text>
<text x="171" y="38.8">LED</text>
<text x="171.6" y="36.2">D3</text>
<text x="181.4" y="41.3">180</text>
<text x="181.8" y="38.8">R2</text>
<text x="188.5" y="41.3">GND</text>
<text x="238.1" y="40.1">GND</text>
<text x="249.1" y="41.2">D2</text>
<text x="39.9" y="42.5">PB14</text>
<text x="39.9" y="46.4">PB15</text>
<text x="63.3" y="46.4">RST</text>
<text x="63.7" y="42.5">3V3</text>
<text x="100.3" y="42.6">D6R90_F1_LFS</text>
<text x="130.7" y="42.6">D6R90_F1_LFS</text>
<text x="171.6" y="46.4">D4</text>
<text x="249.6" y="43.7">1N4001</text>
<text x="39.9" y="50.2">PA8</text>
<text x="39.9" y="54">PA9</text>
<text x="62.4" y="54">PB10</text>
<text x="62.4" y="50.2">PB11</text>
<text x="95.8" y="50.2">GND</text>
<text x="114.9" y="51.5">GND</text>
<text x="126.3" y="50.2">GND</text>
<text x="145.4" y="51.5">GND</text>
<text x="171" y="48.9">LED</text>
<text x="181.4" y="51.5">180</text>
<text x="181.8" y="48.9">R3</text>
<text x="188.5" y="51.5">GND</text>
<text x="224.7" y="52.8">LM7805_TO220</text>
<text x="39.9" y="57.8">PA10</text>
<text x="63.4" y="57.8">PB1</text>
<text x="100.3" y="57.8">D6R90_F1_LFS</text>
<text x="105.6" y="55.3">S3</text>
<text x="130.7" y="57.8">D6R90_F1_LFS</text>
<text x="136.1" y="55.3">S6</text>
<text x="171" y="59.1">LED</text>
<text x="171.6" y="56.6">D5</text>
<text x="181.8" y="59.1">R4</text>
<text x="209.7" y="57.8">TP1</text>
<text x="226.3" y="56.5">VO</text>
<text x="230" y="55.3">U3</text>
<text x="234.3" y="56.5">VI</text>
<text x="249.1" y="55.3">TP3</text>
<text x="249.5" y="57.8">12v TP</text>
<text x="39.9" y="61.6">PA11</text>
<text x="39.9" y="65.4">PA12</text>
<text x="63.4" y="65.4">PA7</text>
<text x="63.4" y="61.6">PB0</text>
<text x="95.8" y="65.5">GND</text>
<text x="126.3" y="65.5">GND</text>
<text x="181.4" y="61.6">180</text>
<text x="188.5" y="61.6">GND</text>
<text x="210" y="60.4">5v TP</text>
<text x="219.9" y="61.6">C5</text>
<text x="231.7" y="65.5">GND</text>
<text x="231.8" y="60.7" transform="rotate(-90 231.8 60.7)">GND</text>
<text x="241.5" y="61.6">C6</text>
<text x="39.9" y="69.2">PA15</text>
<text x="63.4" y="69.2">PA6</text>
<text x="114.9" y="66.7">GND</text>
<text x="145.4" y="66.7">GND</text>
<text x="218.9" y="66.7">0.1uf</text>
<text x="241.9" y="66.7">0.33uf</text>
<text x="39.9" y="73">PB3</text>
<text x="39.9" y="76.8">PB4</text>
<text x="63.4" y="76.8">PA4</text>
<text x="63.4" y="73">PA5</text>
<text x="234.8" y="72.9">GND</text>
<text x="235.3" y="75.5">TP2</text>
<text x="39.9" y="80.6">PB5</text>
<text x="63.4" y="80.6">PA3</text>
<text x="39.9" y="84.5">PB6</text>
<text x="39.9" y="88.3">PB7</text>
<text x="63.4" y="88.3">PA1</text>
<text x="63.4" y="84.5">PA2</text>
<text x="39.9" y="92.1">PB8</text>
<text x="39.9" y="95.9">PB9</text>
<text x="62.4" y="95.9">PC15</text>
<text x="63.4" y="92.1">PA0</text>
<text x="116.6" y="95.9">C1+</text>
<text x="141.7" y="95.9">C2+</text>
<text x="39.9" y="99.7">VDD</text>
<text x="62.4" y="99.7">PC14</text>
<text x="109.8" y="98.6">C1</text>
<text x="109.9" y="100.9">1uf</text>
<text x="131.4" y="97.5" transform="rotate(-90 131.4 97.5)">VCC</text>
<text x="156.4" y="97.2">C2</text>
<text x="157.8" y="99.7">1uf</text>
<text x="247.9" y="97.1">J1</text>
<text x="248.8" y="99.6">SJ1-3523N</text>
<text x="29.8" y="103.6">GND</text>
<text x="39.9" y="103.5">GND</text>
<text x="39.9" y="107.3">3V3</text>
<text x="62" y="107.3">VBAT</text>
<text x="62.4" y="103.5">PC13</text>
<text x="116.6" y="103.5">C1-</text>
<text x="127.4" y="103.6">MAX232</text>
<text x="129.7" y="107.4">U2</text>
<text x="142.2" y="103.5">C2-</text>
<text x="152.3" y="107.2">1uf</text>
<text x="212.7" y="102.3">GND</text>
<text x="141.6" y="108.6">VS+</text>
<text x="185.7" y="112.4">J4</text>
<text x="142.1" y="116.2">VS-</text>
<text x="152.3" y="115">1uf</text>
<text x="152.6" y="117.5">C4</text>
<text x="164.4" y="116.3">GND</text>
<text x="184.5" y="115">Tip Jumper</text>
<text x="247.9" y="119.9">J2</text>
<text x="116.6" y="121.3">T1IN</text>
<text x="139.2" y="121.3">T1OUT</text>
<text x="212.7" y="125.1">GND</text>
<text x="248.8" y="122.5">SJ1-3523N</text>
<text x="116.6" y="126.4">T2IN</text>
<text x="116.6" y="131.4">R1OUT</text>
<text x="139.2" y="126.4">T2OUT</text>
<text x="141" y="131.4">R1IN</text>
<text x="116.6" y="136.5">R2OUT</text>
<text x="141" y="136.5">R2IN</text>
<text x="183.8" y="132.8">Ring Jumper</text>
<text x="185.7" y="135.3">J5</text>
<text x="131.4" y="142.5" transform="rotate(-90 131.4 142.5)">GND</text>
<text x="28.2" y="149.3">J7</text>
<text x="64.3" y="149.3">EN1</text>
<text x="131.4" y="148">GND</text>
<text x="25.4" y="151.8">Aux Pins</text>
<text x="55.7" y="151.8">Optical_Rotary_Encoder</text>
<text x="51.4" y="159.4">GND</text>
<text x="76.8" y="160.7">GND</text>
<text x="98.1" y="165.8">J6</text>
<text x="119.7" y="165.8">J8</text>
<text x="96.1" y="168.3">RESET</text>
<text x="100.9" y="173.4">GND</text>
<text x="117.4" y="168.3">Aux Sw R5</text>
<text x="123.6" y="170.9">100K</text>
<text x="134.3" y="173.4">10K</text>
<text x="134.8" y="170.9">R7</text>
<text x="33.6" y="174.5">GND</text>
<text x="124.1" y="175.9">10K</text>
<text x="124.6" y="178.5">R6</text>
<text x="130.1" y="175.9">GND</text>
</g>
<g font-size="1.8" fill="#0030ff">
<text x="45.7" y="53.1">Tx0</text>
<text x="45.7" y="56.9">Rx0</text>
<text x="45.7" y="64.5">USB+</text>
<text x="45.7" y="60.7">USB-</text>
<text x="44.4" y="83.6">Tx1</text>
<text x="44.4" y="87.4">Rx1</text>
<text x="223.5" y="89.1">tip=RS232 out to KX3</text>
<text x="223.5" y="91.2">ring=RS232 in from KX3</text>
<text x="49.5" y="98">do not use</text>
<text x="49.5" y="100.1">PC13,14,15</text>
<text x="174" y="105.9">Jumper 1 &amp; 2 to computer</text>
<text x="174" y="108">Jumper 2 &amp; 3 to KX3 Accessory</text>
<text x="174" y="110.2">J4 &amp; J5 have to be jumpered the same</text>
<text x="221" y="112">tip=RS232 in from computer</text>
<text x="221" y="114">ring=RS232 out to computer</text>
<text x="33" y="120.6">Circuit powered from Blue Pill USB port</text>
<text x="33" y="124.9">Should be connected to PC port of KXPA100</text>
<text x="33" y="129.2">Connect computer usb port to usb port of the Blue Pill</text>
</g>
<text font-size="1.8" fill="#008400" x="151.3" y="109.8">C3</text>
<g font-size="1.4" fill="#840000">
<text x="99.9" y="30.2">1</text>
<text x="99.9" y="35.3">2</text>
<text x="112.6" y="35.3">3</text>
<text x="112.6" y="30.2">4</text>
<text x="130.4" y="30.2">1</text>
<text x="130.4" y="35.3">2</text>
<text x="143.1" y="35.3">3</text>
<text x="143.1" y="30.2">4</text>
<text x="99.9" y="45.5">1</text>
<text x="112.6" y="45.5">4</text>
<text x="130.4" y="45.5">1</text>
<text x="143.1" y="45.5">4</text>
<text x="99.9" y="50.5">2</text>
<text x="112.6" y="50.5">3</text>
<text x="130.4" y="50.5">2</text>
<text x="143.1" y="50.5">3</text>
<text x="99.9" y="60.7">1</text>
<text x="99.9" y="65.8">2</text>
<text x="112.6" y="65.8">3</text>
<text x="112.6" y="60.7">4</text>
<text x="130.4" y="60.7">1</text>
<text x="130.4" y="65.8">2</text>
<text x="143.1" y="65.8">3</text>
<text x="143.1" y="60.7">4</text>
<text x="223.1" y="101.3">1</text>
<text x="223.1" y="98.8">3</text>
<text x="223.1" y="96.3">2</text>
<text x="223.1" y="119.1">2</text>
<text x="223.1" y="124.2">1</text>
<text x="223.1" y="121.7">3</text>
</g>
</svg>
